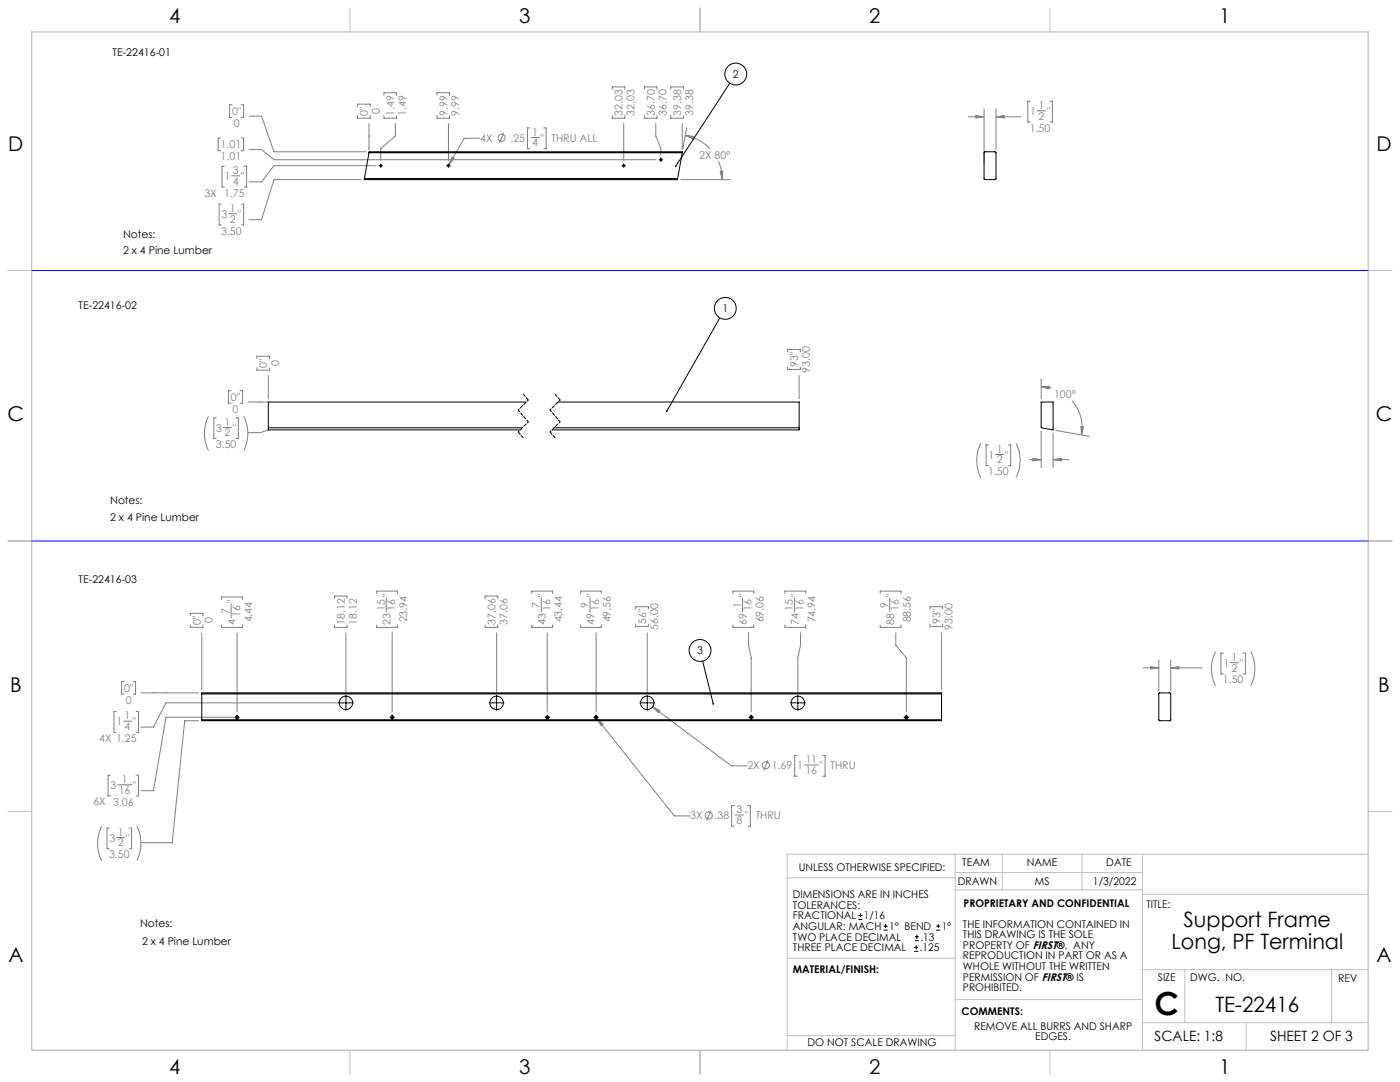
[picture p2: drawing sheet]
<svg xmlns="http://www.w3.org/2000/svg" width="559mm" height="432mm" viewBox="0 0 559 432" stroke-linecap="round" stroke-linejoin="round" font-family="sans-serif">
<g fill="none" stroke="#c0c0c0" stroke-width=".4">
<path d="M139.7 3.2v9.5M279.4 3.2v9.5M419.1 3.2v9.5M3.1 107.9h9.6M546.1 107.9h9.5M3.1 215.9h9.6M546.1 215.9h9.5M3.1 323.8h9.6M546.1 323.8h9.5M314.2 350.3h67M381.2 340.9v78.2M381.2 355.1h74.8"/>
<path d="M381.2 348.2h74.8M400 340.9v14.2M431.9 340.9v14.2M456 340.9v78.2M456 356.9h90.1M546.1 340.9h-231.9v78.2M314.2 382.4h67.2M381.2 398.9h74.8M456 387h90.1M472.9 387v21.1M531.6 387v21.1M139.7 419.1v9.6"/>
<path d="M279.4 419.1v9.6M314.2 413.3h67M419.1 419.1v9.6M456 408.1h90.1M497.4 408.1v11"/>
</g>
<path d="M12.7 12.7h533.4v406.4h-533.4z" fill="none" stroke="#c0c0c0" stroke-width=".5"/>
<g fill="none" stroke="#808080" stroke-width=".4">
<path d="M153.2 38v-1h5.1v1M174.4 38v-1h5.1v1M244.4 35.6v-.9h5v.9M257.2 35.6v-.9h5v.9M267.7 35.6v-.9h5.1v.9M88.1 55.1h-1v5h1M92.6 41.8h-.9v5h.9M96.3 41.8h.9v5h-.9M96.3 55.1h.9v5h-.9M99.4 46.4h5l5 14.2h36.7M99.4 59.7h5l5 4h152.4M142.7 42.5v-.9h5v.9"/>
<path d="M142.7 46.2v1h5v-1M147.3 49.3v10.4M153.2 46.2v1h5.1v-1M157.8 49.3v5l-5.8 5v4.8M174.4 46.2v1h5.1v-1M179 49.3v14.8M191.6 55.2h-6.3l-6.1 10.6M201 53l-1.6 4M211.5 51h-1v8.3h1M212 54.9h3.2M217 51h1v8.3h-1M244.4 46.2v1h5v-1"/>
<path d="M249 49.3v14.8M257.2 46.2v1h5v-1M261.8 49.3v5l2 5v2.5M267.7 46.2v1h5.1v-1M272.3 49.3v10.4M273.5 54l3.4 .4-.3 1zM273.5 54a17.9 17.9 0 0 1 9.8 5.3M274.1 50.9l-1.5 8.4M386.4 46.6h6.4M389.5 46.1l3.3 .5-3.3 .5zM392.8 43.4v21.8M397.5 46.6l3.3-.5v1z"/>
<path d="M397.5 43.4v16.3M397.5 46.6h10M411.2 40.4h-1v8.3h1M414 44.2h3.3M419.1 40.4h1v8.3h-1M89.6 66.4h-1v8.2h1M92.4 70.2h3.3M97.4 66.4h1v8.2h-1M144.1 71.7h-34.7l-5 16h-5M150 66.1h-40.6l-5 6.5h-5M180.4 62.7l.9 .4-2.1 2.7zM271.7 71.7h19.8"/>
<path d="M286.7 64.3l1.2 3.6 .4 3.8M287.5 68.4l1-.1-.2 3.4zM88.4 81.5h-.9v8.3h.9M91.2 85.3h3.3M96.3 81.5h.9v8.3h-.9M92.1 155.9h-.9v5h.9M95.8 155.9h1v5h-1M102.6 143.1v-.9h5v.9M102.6 146.8v.9h5v-.9M107.1 149.9v9.3M314.4 140.4v-.9h5v.9M314.4 146.4v1h5v-1"/>
<path d="M319 149.9v9.3M415.6 154.3l3.3-.1-.1 1zM415.6 154.3l4.1 .6M415.6 151.2v8M427.9 159.9a16.3 16.3 0 0 1 3.8 13.7M83.2 166.1a15.2 15.2 0 0 0 0 13.7M86.3 166.8h-1v8.2h1M89.1 170.6h3.3M94.2 166.8h.9v8.2h-.9M97.3 166.1a15.2 15.2 0 0 1 0 13.7M98.9 160.4h8.2M107.1 171.6l-3.2 1h-5"/>
<path d="M391.5 176.9a15.2 15.2 0 0 0 0 13.7M394.6 177.6h-1v8.2h1M402.4 177.6h1v8.2h-1M405.6 176.9a15.2 15.2 0 0 1 0 13.7M415.6 172v14.6M420.3 172.8v13.8M421.6 171.8l13.2 2.3M431.4 170.3h1l-.7 3.3zM397.4 181.4h3.2M411 183.4h4.6M412.3 182.9l3.3 .5-3.3 .5zM420.3 183.4l3.4-.5v1z"/>
<path d="M420.3 183.4h6.4M88.4 239.2v-1h8.3v1M133.5 238.9v-1h5v1M150.4 236.9v-1h8.2v1M154.2 238.6v5.7M193.6 238.9v-1h5.1v1M212.3 236.9v-1h8.3v1M216.1 238.6v5.7M231.7 236.9v-1h8.3v1M235.5 238.6v5.7M292.6 236.9v-1h8.2v1M296.4 238.6v5.7"/>
<path d="M313.3 236.9v-1h8.3v1M317.1 238.6v5.7M351.3 236.9v-1h8.3v1M355.1 238.6v5.7M76 245.7v-.9h5v.9M76 249.4v1h5v-1M80.5 252.5v22.7M88.4 249.4v1h8.3v-1M92.3 241v5.6M94.6 252.5v31.6M133.5 249.4v1h5v-1M138.1 252.5v23.7"/>
<path d="M150.4 249.4v1h8.2v-1M156.5 252.5v31.6M193.6 249.4v1h5.1v-1M198.2 252.5v23.7M212.3 249.4v1h8.3v-1M218.4 252.5v31.6M231.7 249.4v1h8.3v-1M237.9 252.5v31.6M253.8 243.1v-1h5v1M253.8 249.1v.9h5v-.9M258.3 252.5v23.7M292.6 249.4v1h8.2v-1"/>
<path d="M298.8 252.5v5l1 5v21.6M313.3 249.4v1h8.3v-1M319.5 252.5v5l-1 5v13.7M351.3 249.4v1h8.3v-1M357.5 252.5v5l4.2 5v21.6M371.2 249.1v.9h5.1v-.9M371.2 243.1v-1h5.1v1M375.8 252.5v22.7M485.2 260a15.2 15.2 0 0 0 0 13.7M499.3 260a15.2 15.2 0 0 1 0 13.7M49.5 272h-1v5h1M53.2 272h.9v5h-.9"/>
<path d="M56.3 276.5h23M456.2 266.5h6.3M459.2 266l3.3 .5-3.3 .5zM462.5 263.3v12.4M467.3 263.3v12.4M467.3 266.5h12.5M467.3 266.5l3.3-.5v1zM488.3 260.6h-1v8.4h1M491.1 264.5h3.3M496.1 260.6h1v8.4h-1M46.5 284h-1v8.3h1M49.3 287.8h3.3"/>
<path d="M54.3 284h1v8.3h-1M79.3 287.6h-5.6l-5 48.7h-12.4M93.3 286.2h-27l-5.1 29.4h-4.9M136.8 280.5h-70.5l-5.1 9.7h-4.9M238.3 286.7l2.4 2.3-.8 .6zM238.3 286.7l30.8 38.9h6.4M260.5 282.1l2.9 1.6-.6 .8zM260.5 282.1l31.5 23.5h6.3M44.1 309.4h-1v8.2h1M46.9 313.2h5.7M54.3 309.4h1v8.2h-1M306.5 303.4l-1.6 4"/>
<path d="M318.2 301.5h-1v8.3h1M321 305.3h5.6M328.4 301.5h.9v8.3h-.9M40.6 329.8a15.3 15.3 0 0 0 0 13.7M43.7 330.4h-1v8.3h1M46.5 334.3h3.3M51.5 330.4h1v8.3h-1M54.6 329.8a15.3 15.3 0 0 1 0 13.7M283.7 323.4l-1.6 4M293 321.5h-1v8.2h1M293.5 325.3h3.3M298.5 321.5h1v8.2h-1"/>
<circle cx="200.2" cy="55" r="1.42"/>
<circle cx="305.7" cy="305.4" r="1.42"/>
<circle cx="282.9" cy="325.4" r="1.41"/>
</g>
<g fill="none" stroke="#000" stroke-width=".4">
<path d="M291.3 33.2l-21.5 33.1M151.3 66.1h.1M151.7 66.1h.6M152 65.4v.1M152 65.8v.6M152 66.7v.1M152.6 66.1h.1M178.3 66.1h.1M178.7 66.1h.6M179 65.4v.1M179 65.8v.6M179 66.7v.1"/>
<path d="M179.6 66.1h.1M248.2 66.1h.1M248.6 66.1h.7M249 65.4v.1M249 65.8v.6M249 66.7v.1M249.6 66.1h.1M263.1 63.7h.1M263.5 63.7h.6M263.8 63v.1M263.8 63.4v.7M263.8 64.4v.1"/>
<path d="M264.4 63.7h.1M287.3 126.9l-21.2 37.2M138.1 277.5v2.4M198.2 277.5v2.4M258.3 277.5v2.4M280.5 263.8l4.2 17.1M318.5 277.5v2.4M93.7 286.2h.3M94.3 286.2h.6M94.6 285.3v.3M94.6 285.9v.7M94.6 286.9v.3"/>
<path d="M95.2 286.2h.3M135.1 280.5h2.3M137.8 280.5h.6M138.1 280.2v.6M138.1 281.1v2.4M138.7 280.5h2.4M155.6 286.2h.3M156.2 286.2h.6M156.5 285.3v.3M156.5 285.9v.7M156.5 286.9v.3M157.2 286.2h.2"/>
<path d="M195.2 280.5h2.4M197.9 280.5h.6M198.2 280.2v.6M198.2 281.1v2.4M198.9 280.5h2.3M217.6 286.2h.2M218.1 286.2h.7M218.4 285.3v.3M218.4 285.9v.7M218.4 286.9v.3M219.1 286.2h.3M237 286.2h.3"/>
<path d="M237.6 286.2h.6M237.9 285.3v.3M237.9 285.9v.7M237.9 286.9v.3M238.5 286.2h.3M255.3 280.5h2.4M258 280.5h.7M258.3 280.2v.6M258.3 281.1v2.4M259 280.5h2.3M298.9 286.2h.3M299.5 286.2h.6"/>
<path d="M299.8 285.3v.3M299.8 285.9v.7M299.8 286.9v.3M300.5 286.2h.2M315.5 280.5h2.3M318.1 280.5h.7M318.5 280.2v.6M318.5 281.1v2.4M319.1 280.5h2.4M360.8 286.2h.3M361.4 286.2h.7M361.7 285.3v.3"/>
<path d="M361.7 285.9v.7M361.7 286.9v.3M362.4 286.2h.3"/>
<circle cx="293.6" cy="29.5" r="4.4"/>
<circle cx="289.5" cy="123.1" r="4.4"/>
<circle cx="279.4" cy="259.6" r="4.4"/>
</g>
<path d="M208.8 157.3l2 2.3M221.5 157.3l2 2.3M206.8 172.4l2 2.3M219.5 172.4l2 2.3" fill="none" stroke="#000" stroke-width=".4" stroke-dasharray="1.3 .6"/>
<path d="M210.8 159.6l-4 4M223.5 159.6l-4 4M210.8 168.4l-4 4M223.5 168.4l-4 4" fill="none" stroke="#000" stroke-width=".4" stroke-dasharray="1.3 .6" stroke-dashoffset=".7"/>
<path d="M206.8 163.6l4 4.8M219.5 163.6l4 4.8" fill="none" stroke="#000" stroke-width=".4" stroke-dasharray="1.3 .6" stroke-dashoffset=".4"/>
<path d="M12.7 107.9h533.4M12.7 215.9h533.4" fill="none" stroke="#00f" stroke-width=".4"/>
<path d="M269.5 66l.1 .5 .2-.2-.2 .2a.35 .35 0 0 0 .5-.1 .35 .35 0 0 0-.1-.4 .35 .35 0 0 0-.5 0zM265.9 163.9l.1 .5 .1-.3-.1 .3a.35 .35 0 0 0 .4-.1 .35 .35 0 0 0 0-.4 .35 .35 0 0 0-.5 0zM284.4 280.7v.5h.4l-.1-.3 .1 .3 .2-.1-.1-.5z" fill="#000"/>
<path d="M180.4 62.7l-1.2 3.1 2.1-2.7zM287.5 68.4l1-.1-.2 3.4zM273.5 54l3.4 .4-.3 1zM397.5 46.6l3.3-.5v1zM389.5 46.1l3.3 .5-3.3 .5zM431.4 170.3h1l-.7 3.3zM415.6 154.3l3.3-.1-.1 1zM412.3 182.9l3.3 .5-3.3 .5zM420.3 183.4l3.4-.5v1zM238.3 286.7l1.6 2.9 .8-.6zM260.5 282.1l2.3 2.4 .6-.8zM459.2 266l3.3 .5-3.3 .5zM467.3 266.5l3.3-.5v1z" fill="#808080"/>
<g fill="none" stroke="#000" stroke-width=".4">
<path d="M145.5 71.3l-.1 .4h125l.1-.4M145.5 71.3h125M147.3 61v-.4h125.1l-.1 .4M147.3 61l-1.8 10.3M147.3 61h125M272.3 61l-1.8 10.3M392.9 60.7l4.4-.1 .2 .2v10.5l-.2 .3-4.1 .1-.4-.3zM107.1 170.7h101.4M210 160.4h-102.9v11.2h100.5M221.2 170.7h97.8M222.7 160.4h96.3v11.2h-98.7M415.6 160.4h4.7v11.2l-4.7-.9z"/>
<path d="M80.5 276.9v-.4h295.3v.4M80.5 276.9v10.3M80.5 276.9h295.3M375.8 276.9v10.3M462.6 276.6l4.3-.1 .4 .3v10.5l-.3 .3h-4.2l-.3-.3zM80.5 287.2v.4h295.3v-.4M80.5 287.2h295.3M342.6 367h1.6M342.6 365.4h1.6M343.4 364.6v1.5M352.7 371.2h1.6M352.7 369.6h1.6"/>
<path d="M353.5 368.8v1.6M364.9 379.7h1.6M364.9 378.1h1.6M365.2 375.4h1.6M365.2 373.8h1.6M365.7 377.3v1.5M366 373v1.6M373.7 371.2h1.6M373.7 369.6h1.6M374.5 368.8v1.6"/>
<circle cx="152" cy="66.1" r=".39"/>
<circle cx="179" cy="66.1" r=".39"/>
<circle cx="249" cy="66.1" r=".4"/>
<circle cx="263.8" cy="63.8" r=".39"/>
<circle cx="94.6" cy="286.2" r=".59"/>
<circle cx="138.1" cy="280.5" r="2.67"/>
<circle cx="156.5" cy="286.2" r=".59"/>
<circle cx="198.2" cy="280.5" r="2.68"/>
<circle cx="218.5" cy="286.2" r=".59"/>
<circle cx="237.9" cy="286.2" r=".59"/>
<circle cx="258.3" cy="280.5" r="2.67"/>
<circle cx="299.8" cy="286.2" r=".59"/>
<circle cx="318.5" cy="280.5" r="2.68"/>
<circle cx="361.7" cy="286.2" r=".59"/>
</g>
<text font-size="12.7" x="460.9" y="405.2">C</text>
<g font-size="8.5">
<text x="472.4" y="370.1">Support Frame</text>
<text x="467.5" y="378.6">Long, PF Terminal</text>
<text x="485.1" y="404">TE-22416</text>
</g>
<g font-size="8.1">
<text x="67.6" y="9.3">4</text>
<text x="207.3" y="9.3">3</text>
<text x="347" y="9.3">2</text>
<text x="486.7" y="9.3">1</text>
<text x="3.3" y="60.1">D</text>
<text x="549.4" y="60.1">D</text>
<text x="3" y="168">C</text>
<text x="549.1" y="168">C</text>
<text x="4" y="276">B</text>
<text x="550.1" y="276">B</text>
<text x="3.3" y="383.9">A</text>
<text x="549.4" y="383.9">A</text>
<text x="67.6" y="428.4">4</text>
<text x="207.3" y="428.4">3</text>
<text x="347" y="428.4">2</text>
<text x="486.7" y="428.4">1</text>
</g>
<g font-size="5.6">
<text x="460.9" y="415.2">SCALE: 1:8</text>
<text x="507" y="415.2">SHEET 2 OF 3</text>
</g>
<g font-size="4.2">
<text x="44.9" y="22.2">TE-22416-01</text>
<text x="292.5" y="31.1">2</text>
<text x="49.1" y="95.1">Notes:</text>
<text x="49.1" y="101.4">2 x 4 Pine Lumber</text>
<text x="31.4" y="123.2">TE-22416-02</text>
<text x="288.3" y="124.6">1</text>
<text x="44" y="200.9">Notes:</text>
<text x="44" y="208.1">2 x 4 Pine Lumber</text>
<text x="31.4" y="232.8">TE-22416-03</text>
<text x="278.3" y="261.1">3</text>
<text x="318.8" y="347.7">UNLESS OTHERWISE SPECIFIED:</text>
<text x="384.1" y="345.5">TEAM</text>
<text x="409.9" y="345.7">NAME</text>
<text x="441.6" y="345.7">DATE</text>
<text x="382.3" y="353.3">DRAWN</text>
<text x="413" y="353.3">MS</text>
<text x="436.3" y="353.3">1/3/2022</text>
<text x="316.5" y="358.5">DIMENSIONS ARE IN INCHES</text>
<text x="316.5" y="362.7">TOLERANCES:</text>
<text x="384.6" y="361.9">PROPRIETARY AND CONFIDENTIAL</text>
<text x="457.6" y="362.3">TITLE:</text>
<text x="55.9" y="369.8">Notes:</text>
<text x="316.5" y="371.2">ANGULAR: MACH</text>
<text x="316.5" y="366.9">FRACTIONAL</text>
<text x="344.8" y="366.9">1/16</text>
<text x="354.9" y="371.2">1° BEND</text>
<text x="375.9" y="371.2">1°</text>
<text x="384.4" y="370.2">THE INFORMATION CONTAINED IN</text>
<text x="56.7" y="377">2 x 4 Pine Lumber</text>
<text x="316.5" y="375.4">TWO PLACE DECIMAL</text>
<text x="367.4" y="375.4">.13</text>
<text x="384.4" y="374.4">THIS DRAWING IS THE SOLE</text>
<text x="316.5" y="379.6">THREE PLACE DECIMAL</text>
<text x="367.1" y="379.6">.125</text>
<text x="384.4" y="378.6">PROPERTY OF FIRST®. ANY</text>
<text x="384.4" y="382.9">REPRODUCTION IN PART OR AS A</text>
<text x="316.5" y="388.4">MATERIAL/FINISH:</text>
<text x="384.4" y="387.1">WHOLE WITHOUT THE WRITTEN</text>
<text x="384.4" y="391.3">PERMISSION OF FIRST® IS</text>
<text x="384.4" y="395.6">PROHIBITED.</text>
<text x="462.2" y="391.3">SIZE</text>
<text x="475.1" y="391.3">DWG. NO.</text>
<text x="534.1" y="391.8">REV</text>
<text x="383.8" y="405.1">COMMENTS:</text>
<text x="388.8" y="410.9">REMOVE ALL BURRS AND SHARP</text>
<text x="322.3" y="417.6">DO NOT SCALE DRAWING</text>
<text x="413.2" y="415.2">EDGES.</text>
</g>
<g font-size="4.2" fill="#808080">
<text x="92.6" y="45.9">0&quot;</text>
<text x="146.8" y="46.2" transform="rotate(-90 146.8 46.2)">0&quot;</text>
<text x="151.6" y="45.5" transform="rotate(-90 151.6 45.5)">0</text>
<text x="157.4" y="46.2" transform="rotate(-90 157.4 46.2)">1.49</text>
<text x="162.1" y="46.2" transform="rotate(-90 162.1 46.2)">1.49</text>
<text x="178.6" y="46.2" transform="rotate(-90 178.6 46.2)">9.99</text>
<text x="183.3" y="46.2" transform="rotate(-90 183.3 46.2)">9.99</text>
<text x="248.5" y="46.2" transform="rotate(-90 248.5 46.2)">32.03</text>
<text x="253.3" y="46.2" transform="rotate(-90 253.3 46.2)">32.03</text>
<text x="261.3" y="46.2" transform="rotate(-90 261.3 46.2)">36.70</text>
<text x="266.1" y="46.2" transform="rotate(-90 266.1 46.2)">36.70</text>
<text x="271.9" y="46.2" transform="rotate(-90 271.9 46.2)">39.38</text>
<text x="276.6" y="46.2" transform="rotate(-90 276.6 46.2)">39.38</text>
<text x="411.2" y="45.9">1</text>
<text x="414.5" y="43.6">1</text>
<text x="414.5" y="47.8">2</text>
<text x="417.8" y="45.9">&quot;</text>
<text x="93.3" y="50.7">0</text>
<text x="411.1" y="52.5">1.50</text>
<text x="88.1" y="59.2">1.01</text>
<text x="191.7" y="56.5">4X</text>
<text x="203.7" y="56.5">.25</text>
<text x="212.5" y="54.2">1</text>
<text x="212.5" y="58.4">4</text>
<text x="215.7" y="56.5">&quot;</text>
<text x="220.1" y="56.5">THRU ALL</text>
<text x="88.1" y="64">1.01</text>
<text x="279.1" y="63.4">2X 80°</text>
<text x="89.6" y="71.8">1</text>
<text x="92.9" y="69.5">3</text>
<text x="96.2" y="71.8">&quot;</text>
<text x="92.9" y="73.7">4</text>
<text x="81.6" y="78.4">3X 1.75</text>
<text x="88.4" y="87">3</text>
<text x="91.7" y="84.6">1</text>
<text x="91.7" y="88.8">2</text>
<text x="95" y="87">&quot;</text>
<text x="88.3" y="93.6">3.50</text>
<text x="106.7" y="146.8" transform="rotate(-90 106.7 146.8)">0&quot;</text>
<text x="111.4" y="146.1" transform="rotate(-90 111.4 146.1)">0</text>
<text x="318.5" y="146.4" transform="rotate(-90 318.5 146.4)">93&quot;</text>
<text x="323.3" y="148.7" transform="rotate(-90 323.3 148.7)">93.00</text>
<text x="92.2" y="160">0&quot;</text>
<text x="420.7" y="159">100°</text>
<text x="92.8" y="164.7">0</text>
<text x="86.3" y="172.3">3</text>
<text x="89.6" y="169.9">1</text>
<text x="92.9" y="172.3">&quot;</text>
<text x="86.2" y="178.9">3.50</text>
<text x="89.6" y="174.1">2</text>
<text x="394.6" y="183">1</text>
<text x="397.9" y="180.7">1</text>
<text x="397.9" y="184.9">2</text>
<text x="401.1" y="183">&quot;</text>
<text x="394.4" y="189.7">1.50</text>
<text x="155.9" y="238.2" transform="rotate(-90 155.9 238.2)">&quot;</text>
<text x="217.8" y="238.2" transform="rotate(-90 217.8 238.2)">&quot;</text>
<text x="237.2" y="238.2" transform="rotate(-90 237.2 238.2)">&quot;</text>
<text x="298.1" y="238.2" transform="rotate(-90 298.1 238.2)">&quot;</text>
<text x="318.8" y="238.2" transform="rotate(-90 318.8 238.2)">&quot;</text>
<text x="356.9" y="238.2" transform="rotate(-90 356.9 238.2)">&quot;</text>
<text x="91.6" y="244.9" transform="rotate(-90 91.6 244.9)">7</text>
<text x="94" y="240.5" transform="rotate(-90 94 240.5)">&quot;</text>
<text x="153.6" y="243.8" transform="rotate(-90 153.6 243.8)">15</text>
<text x="157.8" y="243.8" transform="rotate(-90 157.8 243.8)">16</text>
<text x="215.5" y="242.6" transform="rotate(-90 215.5 242.6)">7</text>
<text x="219.7" y="243.8" transform="rotate(-90 219.7 243.8)">16</text>
<text x="234.9" y="242.6" transform="rotate(-90 234.9 242.6)">9</text>
<text x="239.1" y="243.8" transform="rotate(-90 239.1 243.8)">16</text>
<text x="295.8" y="242.6" transform="rotate(-90 295.8 242.6)">1</text>
<text x="300" y="243.8" transform="rotate(-90 300 243.8)">16</text>
<text x="316.5" y="243.8" transform="rotate(-90 316.5 243.8)">15</text>
<text x="320.7" y="243.8" transform="rotate(-90 320.7 243.8)">16</text>
<text x="354.5" y="242.6" transform="rotate(-90 354.5 242.6)">9</text>
<text x="358.7" y="243.8" transform="rotate(-90 358.7 243.8)">16</text>
<text x="80.1" y="249.4" transform="rotate(-90 80.1 249.4)">0&quot;</text>
<text x="84.9" y="248.7" transform="rotate(-90 84.9 248.7)">0</text>
<text x="94" y="249.4" transform="rotate(-90 94 249.4)">4</text>
<text x="95.8" y="246.1" transform="rotate(-90 95.8 246.1)">16</text>
<text x="100.6" y="248.4" transform="rotate(-90 100.6 248.4)">4.44</text>
<text x="137.7" y="249.4" transform="rotate(-90 137.7 249.4)">18.12</text>
<text x="142.4" y="249.4" transform="rotate(-90 142.4 249.4)">18.12</text>
<text x="155.9" y="249.4" transform="rotate(-90 155.9 249.4)">23</text>
<text x="162.5" y="248.4" transform="rotate(-90 162.5 248.4)">23.94</text>
<text x="197.8" y="249.4" transform="rotate(-90 197.8 249.4)">37.06</text>
<text x="202.5" y="249.4" transform="rotate(-90 202.5 249.4)">37.06</text>
<text x="217.8" y="249.4" transform="rotate(-90 217.8 249.4)">43</text>
<text x="224.4" y="248.4" transform="rotate(-90 224.4 248.4)">43.44</text>
<text x="237.2" y="249.4" transform="rotate(-90 237.2 249.4)">49</text>
<text x="243.9" y="248.4" transform="rotate(-90 243.9 248.4)">49.56</text>
<text x="257.9" y="249.1" transform="rotate(-90 257.9 249.1)">56&quot;</text>
<text x="262.7" y="251.3" transform="rotate(-90 262.7 251.3)">56.00</text>
<text x="298.1" y="249.4" transform="rotate(-90 298.1 249.4)">69</text>
<text x="304.7" y="248.4" transform="rotate(-90 304.7 248.4)">69.06</text>
<text x="318.8" y="249.4" transform="rotate(-90 318.8 249.4)">74</text>
<text x="325.5" y="248.4" transform="rotate(-90 325.5 248.4)">74.94</text>
<text x="356.9" y="249.4" transform="rotate(-90 356.9 249.4)">88</text>
<text x="363.5" y="248.4" transform="rotate(-90 363.5 248.4)">88.56</text>
<text x="375.4" y="249.1" transform="rotate(-90 375.4 249.1)">93&quot;</text>
<text x="380.1" y="251.3" transform="rotate(-90 380.1 251.3)">93.00</text>
<text x="491.6" y="263.8">1</text>
<text x="488.3" y="266.1">1</text>
<text x="491.6" y="268">2</text>
<text x="494.8" y="266.1">&quot;</text>
<text x="488.1" y="272.8">1.50</text>
<text x="49.5" y="276.1">0&quot;</text>
<text x="50.2" y="280.8">0</text>
<text x="49.8" y="287.1">1</text>
<text x="46.5" y="289.4">1</text>
<text x="49.8" y="291.3">4</text>
<text x="53" y="289.4">&quot;</text>
<text x="39.6" y="296">4X 1.25</text>
<text x="321.5" y="304.6">11</text>
<text x="298.3" y="307">2X</text>
<text x="308" y="307">1.69</text>
<text x="318.2" y="307">1</text>
<text x="321.5" y="308.8">16</text>
<text x="327.1" y="307">&quot;</text>
<text x="331.5" y="307">THRU</text>
<text x="44.1" y="314.8">3</text>
<text x="47.4" y="316.7">16</text>
<text x="48.6" y="312.5">1</text>
<text x="53" y="314.8">&quot;</text>
<text x="37.3" y="321.4">6X 3.06</text>
<text x="275.5" y="326.9">3X</text>
<text x="285.2" y="326.9">.38</text>
<text x="294" y="324.6">3</text>
<text x="294" y="328.8">8</text>
<text x="297.2" y="326.9">&quot;</text>
<text x="301.7" y="326.9">THRU</text>
<text x="43.7" y="335.9">3</text>
<text x="47" y="333.6">1</text>
<text x="50.2" y="335.9">&quot;</text>
<text x="47" y="337.8">2</text>
<text x="43.5" y="342.5">3.50</text>
</g>
</svg>
